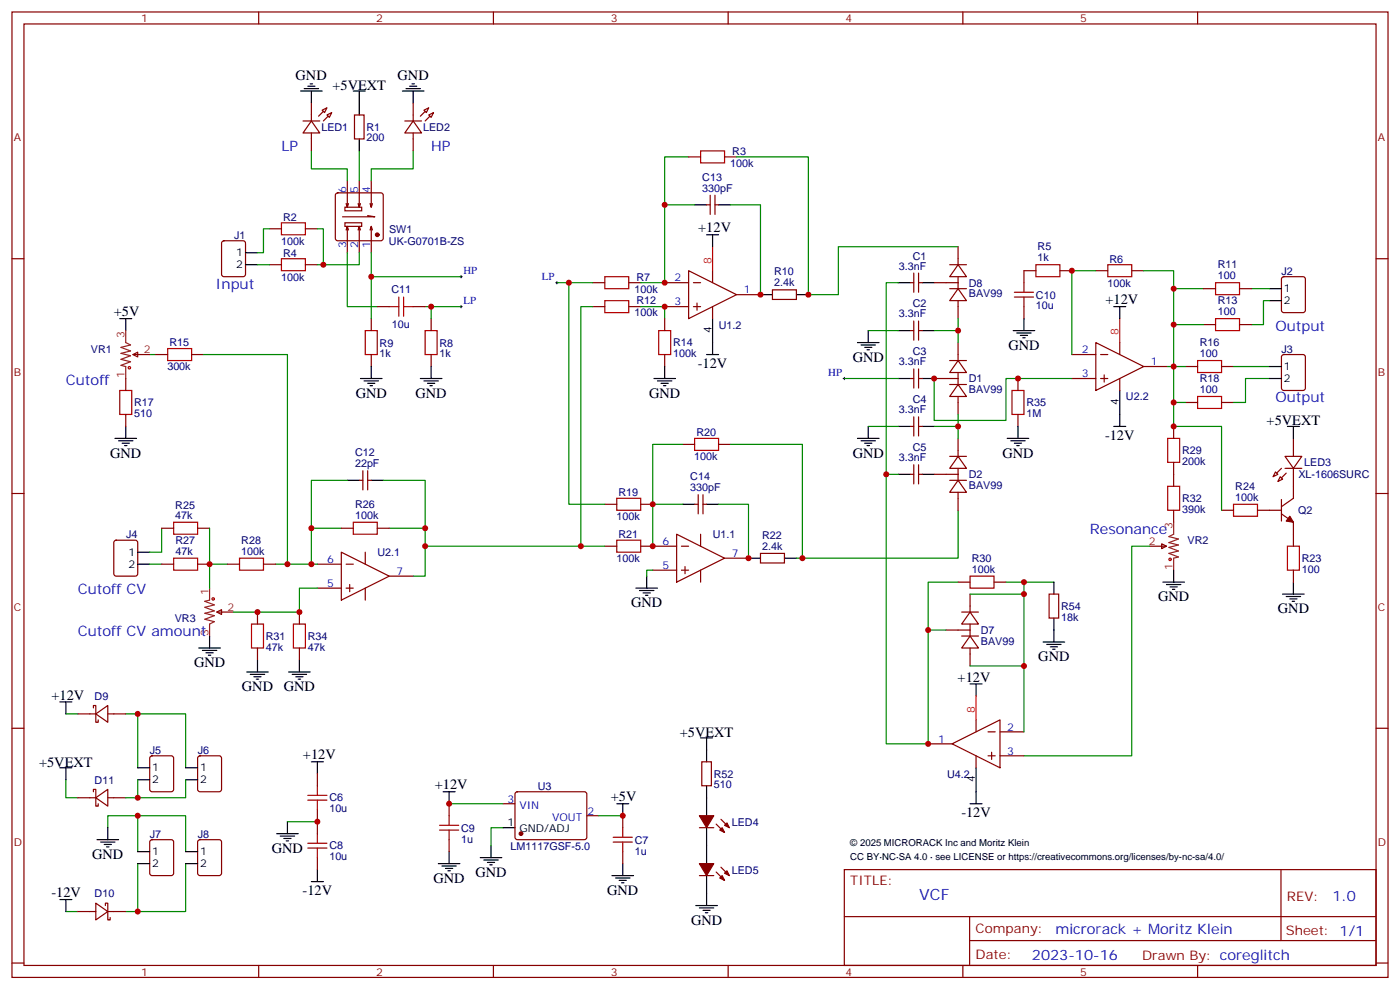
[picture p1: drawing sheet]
<svg xmlns="http://www.w3.org/2000/svg" width="412mm" height="292mm" viewBox="0 0 412 292" stroke-linecap="round" stroke-linejoin="round" font-family="sans-serif">
<g fill="none" stroke="#870000" stroke-width=".35">
<path d="M3.5 3.5h405.4v284.4h-405.4zM7.1 7.1h398.2v277.2h-398.2zM76.2 3.5v3.6M145.3 3.5v3.6M214.5 3.5v3.6M283.6 3.5v3.6M352.8 3.5v3.6M89.3 35.6h4.9M91.7 35.6l2.5 3.6h-4.9zM91.7 30.3v5.3M91.7 39.2v5.3M94.9 32.5l1.4-.7-.7 1.4z"/>
<path d="M96.3 33.9l1.4-.7-.7 1.4zM104.4 33.9h2.8v7h-2.8zM119.2 35.6h5M121.7 35.6l2.5 3.6h-5zM121.7 30.3v5.3M121.7 39.2v5.3M124.9 32.5l1.4-.7-.7 1.4zM126.3 33.9l1.4-.7-.7 1.4zM99 57l.5-.2h12.7l.5 .2 .2 .5v12.7l-.2 .5-.5 .2h-12.7l-.5-.2-.2-.5v-12.7zM102.3 53.3v7.7l-.3-1M102.7 60l-.4 1M105.8 53.3v7.7l-.3-1"/>
<path d="M106.2 60l-.4 1M109.4 53.3v7.7l-.4-1M109.7 60l-.3 1M202.8 46.2h3.6M209.2 57.5v5.6M210.6 57.5v5.6M213.4 46.2h3.6M3.5 76.2h3.6M65.5 71.1l.5-.2h5.6l.7 .4v9.5l-.4 .6-5.9 .1-.7-.5v-9.4zM79.4 78h3.5M79.4 67.4h3.5M90 78h3.5"/>
<path d="M90 67.4h3.5M101.6 65.6h4.9v1.1h-4.9zM101.6 61h4.9v1.1h-4.9zM102 67.7l.3-1v7.7M102.3 66.7l.4 1M105.5 67.7l.3-1v7.7M105.8 66.7l.4 1M108.3 63.5l2.1 .4h-9.5M109 67.7l.4-1v7.7M109.4 66.7l.3 1M202.8 79.7l14.2 7.1-14.2 7zM208.1 60.3h1.1"/>
<path d="M209.9 79.7v3.6M210.6 60.3h1.1M279.8 78h4.9M282.2 78l2.5 3.5h-4.9zM282.2 72.7v5.3M305.2 79.7h-3.6v3.6M312.2 79.7h3.5M322.8 79.7h3.5M333.4 79.7h3.5M405.3 76.2h3.6M109.4 93.8v3.6M111.1 90.3h3.6"/>
<path d="M121.7 90.3h3.5M127 93.8v3.6M174.6 83.3h3.6M174.6 90.3h3.6M185.2 83.3h3.5M185.2 90.3h3.5M195.8 83.3h7M195.8 90.3h7M195.8 93.8v3.6M204.3 83.3h2.1M204.3 90.3h2.1M205.3 89.3v2.1"/>
<path d="M209.9 90.3v3.5M217 86.8h7M227.5 85.4h7.1v2.8h-7.1zM268.1 83.3h1.1M268.1 97.4h1.1M269.2 80.4v5.7M269.2 94.5v5.7M270.6 83.3h1M270.6 80.4v5.7M270.6 94.5v5.7M270.6 97.4h1M275.2 83.3h7"/>
<path d="M279.8 85h4.9M282.2 85l2.5 3.5h-4.9zM282.2 81.5v3.5M282.2 88.5v5.3M301.6 90.3v3.5M354.5 85h3.6M354.5 95.6h3.6M365.1 85h3.6M365.1 95.6h3.6M377.7 81.7l.5-.2h5.6l.7 .4v9.5l-.4 .6-5.9 .1-.7-.5v-9.4zM37 111.5v3.5M39.2 104.4l1.4-.7v1.4z"/>
<path d="M39.2 104.4h4.9M45.9 104.4h3.5M56.4 104.4h3.6M109.4 104.4v3.6M127 104.4v3.6M195.8 104.4v3.6M268.1 111.5h1.1M269.2 108.7v5.6M270.6 108.7v5.6M270.6 111.5h1M275.2 111.5h7M279.8 106.2h4.9"/>
<path d="M279.8 113.2h4.9M282.2 106.2l2.5 3.5h-4.9zM282.2 113.2l2.5 3.6h-4.9zM282.2 100.9v5.3M282.2 109.7v3.5M282.2 116.8v5.3M299.9 111.5v3.5M315.7 104.4h7.1M315.7 111.5h7.1M322.8 100.9l14.1 7.1-14.1 7zM324.2 104.4h2.1M324.2 111.5h2.1"/>
<path d="M325.3 110.4v2.1M329.8 100.9v3.5M329.8 111.5v3.5M336.9 108h7.1M349.2 108h3.6M349.2 118.5h3.6M359.8 108h3.6M359.8 118.5h3.6M377.7 104.6l.5-.2h5.6l.7 .5v9.4l-.4 .7h-5.9l-.7-.5v-9.4zM37 122.1v3.5M106.9 138.6v5.7M108.3 138.6v5.7"/>
<path d="M201.1 130.9h3.5M211.7 130.9h3.5M268.1 125.6h1.1M268.1 139.7h1.1M269.2 122.8v5.6M269.2 136.9v5.6M270.6 122.8v5.6M270.6 136.9v5.6M270.6 125.6h1M270.6 139.7h1M275.2 139.7h7M279.8 134.4h4.9"/>
<path d="M282.2 134.4l2.5 3.5h-4.9zM282.2 129.1v5.3M282.2 137.9v3.6M299.9 122.1v3.5M345.7 125.6v3.5M345.7 136.2v7M375.7 139l.7 .7-1.4 .7zM378.5 134.4h5l-2.5 3.5zM378.5 137.9h5M381 129.1v5.3M381 137.9v8.9l-3.5 2.4M3.5 145.3h3.6"/>
<path d="M33.7 159.3l.5-.2h5.7l.6 .4 .1 9.5-.5 .6-5.9 .1-.6-.5-.1-9.4zM47.6 155.6h3.6M58.2 155.6h3.5M100.5 155.6h3.6M105.8 141.5h1.1M108.3 141.5h1.1M111.1 155.6h3.6M178.2 148.5h3.5M188.7 148.5h3.6M199.3 157.3l14.1 7.1-14.1 7zM204.6 148.5h1.1M205.7 145.7v5.6"/>
<path d="M206.4 157.3v3.6M207.1 148.5h1M207.1 145.7v5.6M279.8 141.5h4.9M282.2 141.5l2.5 3.5h-4.9zM282.2 145v5.3M345.7 150.3v3.5M359.8 150.3h3.6M370.4 150.3h7.1M377.1 140.4l.7 .7-1.4 .7zM377.5 151.3l3.5 2.5v7.1M377.5 147.1v6.4"/>
<path d="M405.3 145.3h3.6M47.6 166.2h3.6M58.2 166.2h3.5M67 166.2h3.6M77.6 166.2h3.5M93.5 166.2h7M93.5 173.2h7M100.5 162.6l14.2 7.1-14.2 7zM102 166.2h2.1M102 173.2h2.1M103 172.2v2.1M107.6 162.6v3.6"/>
<path d="M107.6 173.2v3.5M114.7 169.7h7M178.2 160.9h3.5M188.7 160.9h10.6M192.3 167.9h7M200.7 160.9h2.1M200.7 167.9h2.1M201.8 166.9v2.1M206.4 167.9v3.5M213.4 164.4h7.1M224 163h7.1v2.8h-7.1zM282.2 171.4h3.6"/>
<path d="M285.8 175v5.3M292.8 171.4h3.5M309 175h2.9v7h-2.9zM338.7 160.9h4.9M342.2 160.2l1.4 .7-1.4 .7zM381 167.9v3.5M63.9 180.3l1.4-.7v1.4zM63.9 180.3h4.9M75.8 180.3v3.5M75.8 190.9v3.5M88.2 180.3v3.5M88.2 190.9v3.5"/>
<path d="M278.7 185.6h7.1M283.3 180.3h4.9M283.3 187.3h4.9M285.8 180.3l2.4 3.5h-4.9zM285.8 187.3l2.4 3.6h-4.9zM285.8 183.8v3.5M285.8 190.9v5.2M3.5 214.5h3.6M22.9 210.3h5.3M27.5 208.5v-.7h.7v4.9h.7v-.7M28.2 210.3l3.5-2.5v4.9zM31.7 210.3h5.3"/>
<path d="M273.4 219.1h7.1M280.5 219.1l14.1-7.1v14.1zM287.5 212v3.5M291 215.5h2.2M294.6 215.5h7M405.3 214.5h3.6M22.9 234.9h5.3M27.5 233.2v-.7h.7v4.9h.7v-.7M28.2 234.9l3.5-2.4v4.9zM31.7 234.9h5.3M44.3 222.8l.5-.2h5.6l.7 .4 .1 9.5-.5 .6-5.9 .1-.6-.5-.1-9.4zM58.4 222.8l.5-.2h5.7l.6 .4 .1 9.5-.5 .6-5.9 .1-.6-.5-.1-9.4z"/>
<path d="M93.5 227.9v3.5M93.5 238.5v7M132.3 236.7v3.5M148.2 236.7h3.5M151.9 233.4l.5-.2h20l.5 .7-.1 13-.6 .4-20.1-.1-.4-.6v-12.7zM206.7 224.4h2.8v7h-2.8zM287.5 222.6v3.5M291 222.6h2.2M292.1 221.5v2.2M294.6 222.6h7M44.3 247.5l.5-.2h5.6l.7 .4 .1 9.5-.5 .6-5.9 .1-.6-.5-.1-9.4zM58.4 247.5l.5-.2h5.7l.6 .4 .1 9.5-.5 .6-5.9 .1-.6-.5-.1-9.4z"/>
<path d="M93.5 252.6v3.5M132.3 247.3v3.5M172.9 240.2h3.5M183.4 240.2v3.6M183.4 250.8v3.6M206 243.8h4.3M206 257.9h4.3M211 242.7l2.4 2.5M211 256.8l2.4 2.5M212.4 241.3l2.4 2.5M212.4 255.4l2.4 2.5M248.7 256.1h156.6v28.2h-156.6z"/>
<path d="M377.3 256.1v20.9M22.9 268.5h5.3M28.2 266l3.5 2.5-3.5 2.4zM31 266.7v-.7h.7v4.9h.8v-.7M31.7 268.5h5.3M248.7 270h156.5M285.6 277h119.6M285.6 270v14.1M3.5 283.6h3.6M76.2 284.3v3.6M145.3 284.3v3.6M214.5 284.3v3.6"/>
<path d="M283.6 284.3v3.6M352.8 284.3v3.6M405.3 283.6h3.6"/>
</g>
<g fill="none" stroke="#000" stroke-width=".35">
<path d="M88.5 26.8h6.4M89.6 26.1h4.2M90.7 25.4h2.1M91.4 24.7h.7M91.7 26.8v3.5M104.1 26.8h3.5M105.8 26.8v7.1M118.5 26.8h6.4M119.6 26.1h4.2M120.6 25.4h2.2M121.4 24.7h.7M121.7 26.8v3.5"/>
<path d="M105.8 40.9v3.6M72.3 74.4h3.5M72.3 78h3.5M204.6 60.3h3.5M208.1 69.1h3.6M209.9 69.1v3.6M211.7 60.3h3.5M35.3 93.8h3.5M37 93.8v3.6M209.9 93.8v10.6M224 86.8h3.5M234.6 86.8h3.5"/>
<path d="M255.8 97.4v3.5M264.6 83.3h3.5M264.6 97.4h3.5M271.6 83.3h3.6M271.6 97.4h3.6M298.4 97.4h6.4M299.5 98.1h4.2M300.6 98.8h2.1M301.3 99.5h.7M301.6 93.8v3.6M328.1 90.3h3.5M329.8 90.3v3.5"/>
<path d="M373.9 85h3.6M373.9 88.5h3.6M106.2 111.5h6.3M107.2 112.2h4.3M108.3 112.9h2.1M109 113.6h.7M109.4 108v3.5M123.8 111.5h6.4M124.9 112.2h4.2M125.9 112.9h2.2M126.6 113.6h.8M127 108v3.5"/>
<path d="M192.6 111.5h6.4M193.7 112.2h4.2M194.7 112.9h2.1M195.4 113.6h.7M195.8 108v3.5M208.1 104.4h3.6M252.6 100.9h6.3M253.6 101.6h4.3M254.7 102.3h2.1M255.4 103h.7M264.6 111.5h3.5M271.6 111.5h3.6"/>
<path d="M329.8 115v10.6M373.9 111.5h3.6M373.9 108h3.6M33.9 129.1h6.3M34.9 129.8h4.3M36 130.5h2.1M36.7 131.2h.7M37 125.6v3.5M252.6 129.1h6.3M253.6 129.8h4.3M254.7 130.5h2.1M255.4 131.2h.7"/>
<path d="M255.8 125.6v3.5M264.6 125.6h3.5M264.6 139.7h3.5M271.6 125.6h3.6M271.6 139.7h3.6M296.7 129.1h6.3M297.7 129.8h4.3M298.8 130.5h2.1M299.5 131.2h.7M299.9 125.6v3.5M328.1 125.6h3.5M379.2 125.6h3.6"/>
<path d="M381 125.6v3.5M102.3 141.5h3.5M109.4 141.5h3.5M201.1 148.5h3.5M208.1 148.5h3.6M40.6 162.6h3.5M40.6 166.2h3.5M187.3 173.2h6.4M188.4 173.9h4.2M189.4 174.6h2.2M190.1 175.3h.8M190.5 169.7v3.5"/>
<path d="M220.5 164.4h3.5M231.1 164.4h3.5M310.4 171.4v3.6M342.5 171.4h6.4M343.6 172.2h4.2M344.7 172.9h2.1M345.4 173.6h.7M345.7 167.9v3.5M377.8 175h6.4M378.9 175.7h4.2M379.9 176.4h2.2M380.6 177.1h.8"/>
<path d="M381 171.4v3.6M58.6 190.9h6.3M59.6 191.6h4.3M60.7 192.3h2.1M61.4 193h.7M61.7 187.3v3.6M72.7 197.9h6.3M73.7 198.6h4.3M74.8 199.3h2.1M75.8 194.4v3.5M85 197.9h6.4M86.1 198.6h4.2"/>
<path d="M87.1 199.3h2.2M88.2 194.4v3.5M307.3 189.1h6.3M308.3 189.8h4.3M309.4 190.5h2.1M310.1 191.2h.7M310.4 182v7.1M17.6 206.7h3.6M19.4 206.7v3.6M75.5 200h.7M87.8 200h.7M206.4 217.3h3.5"/>
<path d="M208.1 217.3v7.1M285.8 201.4h3.5M287.5 201.4v3.6M17.6 226.1h3.6M19.4 226.1v3.6M40.6 226.1h3.5M40.6 229.7h3.5M54.7 226.1h3.5M54.7 229.7h3.5M91.7 224.4h3.5M93.5 224.4v3.5M130.5 233.2h3.6"/>
<path d="M132.3 233.2v3.5M181.7 236.7h3.5M183.4 236.7v3.5M208.1 231.4v8.8M285.8 236.7h3.5M287.5 226.1v10.6M28.6 247.3h6.3M29.6 248h4.3M30.7 248.7h2.1M31.4 249.4h.7M31.7 243.8v3.5M40.6 250.8h3.5"/>
<path d="M40.6 254.4h3.5M54.7 250.8h3.5M54.7 254.4h3.5M81.5 245.5h6.3M82.5 246.2h4.3M83.6 246.9h2.1M84.3 247.7h.7M84.7 242v3.5M91.7 259.6h3.5M93.5 256.1v3.5M129.1 254.4h6.4M130.2 255.1h4.2"/>
<path d="M131.2 255.8h2.1M131.9 256.5h.7M132.3 250.8v3.6M141.5 252.6h6.3M142.5 253.3h4.3M143.6 254h2.1M144.3 254.7h.7M144.6 249.1v3.5M148.2 243.8h3.5M180.3 257.9h6.3M181.3 258.6h4.3M182.4 259.3h2.1"/>
<path d="M183.1 260h.7M183.4 254.4v3.5M208.1 243.8v10.6M208.1 257.9v8.8M17.6 264.9h3.6M19.4 264.9v3.6M205 266.7h6.3M206 267.4h4.3M207.1 268.1h2.1M207.8 268.8h.7"/>
</g>
<g fill="#870000" stroke="#870000" stroke-width=".35">
<path d="M206 240.2h4.3l-2.2 3.6z"/>
<path d="M212 244.5l.7-.7 .7 1.4z"/>
<path d="M213.4 243.1l.7-.7 .7 1.4z"/>
<path d="M206 254.4h4.3l-2.2 3.5z"/>
<path d="M212 258.6l.7-.7 .7 1.4z"/>
<path d="M214.1 256.5l.7 1.4-1.4-.7z"/>
<path d="M95.2 35.6l1.5-1.4z"/>
<path d="M93.8 34.2l1.4-1.4z"/>
<path d="M126.6 34.2l-1.4 1.4z"/>
<path d="M123.8 34.2l1.4-1.4z"/>
<path d="M379.9 152l1.1 1.8-2.1-.3z"/>
<path d="M377.5 140.8l1.4-1.5z"/>
<path d="M377.5 137.9l-1.4 1.4z"/>
<circle cx="153.5" cy="245.5" r=".53"/>
<circle cx="111.1" cy="69.1" r=".53"/>
</g>
<g fill="none" stroke="#008700" stroke-width=".35">
<path d="M91.7 44.5v5.2h10.6v3.6M105.8 44.5v8.8M121.7 44.5v5.2h-12.3v3.6M202.8 46.2h-7v37.1h-7.1M217 46.2h21.1v40.6h8.8v-14.1h35.3M75.8 78h3.6M79.4 67.4h-1.8v7h-1.8M93.5 67.4h1.7v10.6h-1.7M102.3 74.4v15.9h8.8M105.8 74.4v3.6h-10.6M109.4 74.4v19.4M195.8 60.3h8.8"/>
<path d="M215.2 60.3h8.8v26.5M322.8 79.7h-7.1v24.7M336.9 79.7h8.8v28.3h-1.7M109.4 81.5h26.4M125.2 90.3h10.6M127 90.3v3.5M164 83.3h3.6M174.6 83.3h-7v65.2h10.6M174.6 90.3h-3.5v70.6M188.7 90.3h7.1v3.5M255.8 97.4h8.8M264.6 83.3h-3.5v56.4h3.5"/>
<path d="M275.2 97.4h7M282.2 93.8v7.1M345.7 85h8.8M345.7 95.6h8.8M368.7 85h5.2M373.9 88.5h-1.7v7.1h-3.5M44.1 104.4h1.8M60 104.4h24.7v61.8h8.8M248.7 111.5h15.9M275.2 111.5v12.3h21.1v-12.3h19.4M345.7 118.5v7.1h14.1v24.7M349.2 108h-3.5v10.5h3.5"/>
<path d="M363.4 108h10.5M373.9 111.5h-7v7h-3.5M201.1 130.9h-8.8v30M215.2 130.9h21.2v33.5h-1.8M255.8 125.6h8.8M261.1 139.7v79.4h12.3v-47.7h8.8M275.2 125.6h7M282.2 122.1v7M47.6 155.6v7h-3.5M61.7 155.6v10.6h5.3M100.5 155.6h-8.8v10.6M102.3 141.5h-10.6v14.1"/>
<path d="M112.9 141.5h12.3v14.1M114.7 155.6h10.5v14.1h-3.5M192.3 148.5h8.8M211.7 148.5h8.8v15.9M282.2 150.3v14.1h-45.8M44.1 166.2h3.5M61.7 166.2v7M81.1 166.2h3.6M93.5 173.2h-5.3v7.1h-19.4M125.2 160.9h53M192.3 167.9h-1.8v1.8M285.8 175h15.8"/>
<path d="M296.3 171.4h5.3v44.1M301.6 171.4h8.8M338.7 160.9h-5.3v61.7h-31.8M273.4 185.6h5.3M285.8 196.1h15.8M19.4 210.3h3.5M37 210.3h17.7v15.8M40.6 210.3v15.8M19.4 229.7v5.2h3.5M40.6 229.7v5.2M54.7 229.7v5.2h-17.7M132.3 236.7h15.9"/>
<path d="M31.7 243.8v-3.6h23v10.6M40.6 240.2v10.6M40.6 254.4v14.1M54.7 254.4v14.1h-17.7M84.7 242h8.8M148.2 243.8h-3.6v5.3M176.4 240.2h7M19.4 268.5h3.5"/>
</g>
<g fill="none" stroke="#a10000" stroke-width=".35">
<path d="M206.4 44.5h7v3.5h-7zM82.9 76.2h7.1v3.5h-7.1zM82.9 65.6h7.1v3.5h-7.1zM305.2 78h7v3.5h-7zM326.3 78h7.1v3.5h-7.1zM107.6 97.4h3.5v7h-3.5zM114.7 90.3h2.8M117.5 87.5v5.6M118.9 87.5v5.6M118.9 90.3h2.8M125.2 97.4h3.6v7h-3.6zM178.2 81.5h7v3.5h-7z"/>
<path d="M178.2 88.5h7v3.6h-7zM194 97.4h3.6v7h-3.6zM298.8 86.1h5.6M298.8 87.5h5.6M301.6 83.3v2.8M301.6 87.5v2.8M358.1 83.3h7v3.5h-7zM358.1 93.8h7v3.6h-7zM35.3 115h3.5v7.1h-3.5zM49.4 102.7h7v3.5h-7zM298.1 115h3.5v7.1h-3.5zM352.8 116.8h7v3.5h-7z"/>
<path d="M352.8 106.2h7v3.5h-7zM204.6 129.1h7.1v3.5h-7.1zM344 129.1h3.5v7.1h-3.5zM51.2 153.8h7v3.5h-7zM104.1 153.8h7v3.5h-7zM181.7 159.1h7v3.5h-7zM181.7 146.8h7v3.5h-7zM344 143.2h3.5v7.1h-3.5zM363.4 148.5h7v3.5h-7zM51.2 164.4h7v3.5h-7zM70.6 164.4h7v3.5h-7zM285.8 169.7h7v3.5h-7z"/>
<path d="M379.2 160.9h3.6v7h-3.6zM74.1 183.8h3.5v7.1h-3.5zM86.4 183.8h3.6v7.1h-3.6zM90.7 235.7h5.6M90.7 234.2h5.6M93.5 231.4v2.8M93.5 235.7v2.8M90.7 249.8h5.6M90.7 248.4h5.6M93.5 245.5v2.9M93.5 249.8v2.8M129.5 244.5h5.6"/>
<path d="M129.5 243.1h5.6M132.3 240.2v2.9M132.3 244.5v2.8M180.6 248h5.7M180.6 246.6h5.7M183.4 243.8v2.8M183.4 248v2.8"/>
<circle cx="38.1" cy="108.3" r=".35"/>
<circle cx="62.8" cy="176.4" r=".35"/>
<circle cx="344.7" cy="164.7" r=".35"/>
</g>
<path d="M209.9 72.7v7M329.8 93.8v7.1M287.5 205v7" fill="none" stroke="#f00" stroke-width=".35"/>
<path d="M37 97.4v3.5l1.5 .7-2.9 .7 2.9 1.1-2.9 .7 2.9 .7-2.9 1 2.9 .7-2.9 1.1 1.4 .4v3.5M345.7 153.8v3.5l-1.4 .7 2.8 .8-2.8 1 2.8 .7-2.8 .7 2.8 1.1-2.8 .7 2.8 1-1.4 .4v3.5M61.7 173.2v3.5l-1.4 .4 2.8 1.1-2.8 .7 2.8 1-2.8 .7 2.8 .7-2.8 1.1 2.8 .7-1.4 .7v3.5" fill="none" stroke="#8c2424" stroke-width=".35"/>
<path d="M135.5 81.5h.7M135.5 90.3h.7M135.8 81.1v.7M135.8 90v.7M163.7 83.3h.7M164 82.9v.7M248.4 111.5h.7M248.7 111.1v.7" fill="none" stroke="#000" stroke-width=".29"/>
<g fill="#c00">
<circle cx="40.6" cy="268.5" r=".88"/>
<circle cx="40.6" cy="240.2" r=".88"/>
<circle cx="40.6" cy="210.3" r=".88"/>
<circle cx="93.5" cy="242" r=".88"/>
<circle cx="195.8" cy="90.3" r=".88"/>
<circle cx="195.8" cy="83.3" r=".88"/>
<circle cx="192.3" cy="160.9" r=".88"/>
<circle cx="192.3" cy="148.5" r=".88"/>
<circle cx="91.7" cy="166.2" r=".88"/>
<circle cx="238.1" cy="86.8" r=".88"/>
<circle cx="236.4" cy="164.4" r=".88"/>
<circle cx="315.7" cy="79.7" r=".88"/>
<circle cx="345.7" cy="107.9" r=".88"/>
<circle cx="95.3" cy="78" r=".88"/>
<circle cx="109.4" cy="81.5" r=".88"/>
<circle cx="84.7" cy="166.2" r=".88"/>
<circle cx="345.7" cy="85" r=".88"/>
<circle cx="345.7" cy="95.6" r=".88"/>
<circle cx="132.3" cy="236.7" r=".88"/>
<circle cx="183.4" cy="240.2" r=".88"/>
<circle cx="75.8" cy="180.3" r=".88"/>
<circle cx="88.2" cy="180.3" r=".88"/>
<circle cx="167.6" cy="83.3" r=".88"/>
<circle cx="127" cy="90.3" r=".88"/>
<circle cx="273.4" cy="219.1" r=".88"/>
<circle cx="261.1" cy="139.7" r=".88"/>
<circle cx="301.6" cy="171.4" r=".88"/>
<circle cx="40.6" cy="234.9" r=".88"/>
<circle cx="301.6" cy="175" r=".88"/>
<circle cx="301.6" cy="196.1" r=".88"/>
<circle cx="273.4" cy="185.6" r=".88"/>
<circle cx="282.2" cy="97.4" r=".88"/>
<circle cx="282.2" cy="125.6" r=".88"/>
<circle cx="275.2" cy="111.5" r=".88"/>
<circle cx="299.9" cy="111.5" r=".88"/>
<circle cx="61.7" cy="166.2" r=".88"/>
<circle cx="91.7" cy="155.6" r=".88"/>
<circle cx="125.2" cy="155.6" r=".88"/>
<circle cx="345.7" cy="118.5" r=".88"/>
<circle cx="220.5" cy="164.4" r=".88"/>
<circle cx="195.8" cy="60.3" r=".88"/>
<circle cx="224" cy="86.8" r=".88"/>
<circle cx="345.7" cy="125.6" r=".88"/>
<circle cx="125.2" cy="160.9" r=".88"/>
<circle cx="171.1" cy="160.9" r=".88"/>
</g>
<text font-size="4.6" fill="#00f" x="270.8" y="265.1">VCF</text>
<g font-size="4.2">
<text x="87.1" y="23.5">GND</text>
<text x="117.1" y="23.6">GND</text>
<text x="97.9" y="26.5">+5VEXT</text>
<text x="205.7" y="68.4">+12V</text>
<text x="325.6" y="89.6">+12V</text>
<text x="33.5" y="93.1">+5V</text>
<text x="251.2" y="106.5">GND</text>
<text x="297" y="103">GND</text>
<text x="205.6" y="108.4">-12V</text>
<text x="104.8" y="117.1">GND</text>
<text x="122.4" y="117.1">GND</text>
<text x="191.2" y="117.1">GND</text>
<text x="373.1" y="125.3">+5VEXT</text>
<text x="325.5" y="129.5">-12V</text>
<text x="32.5" y="134.8">GND</text>
<text x="251.2" y="134.8">GND</text>
<text x="295.3" y="134.8">GND</text>
<text x="185.9" y="178.9">GND</text>
<text x="341.1" y="177.1">GND</text>
<text x="376.4" y="180.6">GND</text>
<text x="57.1" y="196.5">GND</text>
<text x="305.9" y="194.7">GND</text>
<text x="71.3" y="203.6">GND</text>
<text x="83.6" y="203.6">GND</text>
<text x="282.1" y="200.7">+12V</text>
<text x="15.2" y="206">+12V</text>
<text x="200.2" y="217">+5VEXT</text>
<text x="11.5" y="225.8">+5VEXT</text>
<text x="89.3" y="223.7">+12V</text>
<text x="128.1" y="232.5">+12V</text>
<text x="179.9" y="236">+5V</text>
<text x="283.2" y="240.7">-12V</text>
<text x="80.1" y="251.2">GND</text>
<text x="27.2" y="252.9">GND</text>
<text x="89.1" y="263.6">-12V</text>
<text x="127.7" y="260">GND</text>
<text x="140.1" y="258.2">GND</text>
<text x="178.9" y="263.5">GND</text>
<text x="15.2" y="264.2">-12V</text>
<text x="203.6" y="272.3">GND</text>
</g>
<g font-size="4.2" fill="#00f">
<text x="82.9" y="44.5">LP</text>
<text x="127" y="44.5">HP</text>
<text x="63.5" y="85">Input</text>
<text x="375.7" y="97.4">Output</text>
<text x="19.4" y="113.2">Cutoff</text>
<text x="375.7" y="118.5">Output</text>
<text x="321" y="157.3">Resonance</text>
<text x="22.9" y="175">Cutoff CV</text>
<text x="22.9" y="187.3">Cutoff CV amount</text>
<text x="392.5" y="265.4">1.0</text>
<text x="310.9" y="274.9">microrack + Moritz Klein</text>
<text x="304" y="282.7">2023-10-16</text>
</g>
<g font-size="3.9" fill="#800">
<text x="250.5" y="260.7">TITLE:</text>
<text x="379.1" y="265.4">REV:</text>
<text x="287.4" y="274.9">Company:</text>
<text x="378.7" y="275.5">Sheet: 1/1</text>
<text x="287.4" y="282.6">Date:</text>
<text x="336.4" y="282.7">Drawn By: coreglitch</text>
</g>
<g font-size="3.2" fill="#800">
<text x="41.6" y="6.5">1</text>
<text x="110.8" y="6.5">2</text>
<text x="179.9" y="6.5">3</text>
<text x="249.1" y="6.5">4</text>
<text x="318.2" y="6.5">5</text>
<text x="4.1" y="41.6">A</text>
<text x="405.9" y="41.6">A</text>
<text x="4.1" y="110.8">B</text>
<text x="405.9" y="110.8">B</text>
<text x="4.1" y="179.9">C</text>
<text x="405.9" y="179.9">C</text>
<text x="4.1" y="249.1">D</text>
<text x="405.9" y="249.1">D</text>
<text x="41.6" y="287.3">1</text>
<text x="110.8" y="287.3">2</text>
<text x="179.9" y="287.3">3</text>
<text x="249.1" y="287.3">4</text>
<text x="318.2" y="287.3">5</text>
</g>
<g font-size="3.2" fill="#000080">
<text x="94.7" y="38.5">LED1</text>
<text x="107.9" y="41.5">200</text>
<text x="107.9" y="38.6">R1</text>
<text x="124.6" y="38.5">LED2</text>
<text x="215.7" y="45.6">R3</text>
<text x="206.9" y="53.3">C13</text>
<text x="215.1" y="49.1">100k</text>
<text x="206.9" y="56.4">330pF</text>
<text x="83.4" y="65">R2</text>
<text x="68.9" y="70.3">J1</text>
<text x="114.6" y="68.6">SW1</text>
<text x="82.8" y="72">100k</text>
<text x="83.4" y="75.6">R4</text>
<text x="114.6" y="72.1">UK-G0701B-ZS</text>
<text x="268.9" y="76.4">C1</text>
<text x="305.7" y="76.9">1k</text>
<text x="305.7" y="73.7">R5</text>
<text x="326.8" y="77.3">R6</text>
<text x="82.8" y="82.6">100k</text>
<text x="187.5" y="82.6">R7</text>
<text x="228.1" y="81.1">R10</text>
<text x="264.8" y="79.4">3.3nF</text>
<text x="358.7" y="82.2">100</text>
<text x="358.7" y="79">R11</text>
<text x="377.5" y="80.9">J2</text>
<text x="115.3" y="86.2">C11</text>
<text x="186.9" y="86.2">100k</text>
<text x="187.5" y="89.7">R12</text>
<text x="228.1" y="84.3">2.4k</text>
<text x="285.4" y="87.6">BAV99</text>
<text x="285.4" y="84.4">D8</text>
<text x="305.2" y="87.9">C10</text>
<text x="326.2" y="84.4">100k</text>
<text x="358.7" y="89.6">R13</text>
<text x="186.9" y="93.2">100k</text>
<text x="264.8" y="93.5">3.3nF</text>
<text x="268.9" y="90.5">C2</text>
<text x="305.2" y="91.1">10u</text>
<text x="358.7" y="92.8">100</text>
<text x="115.4" y="96.7">10u</text>
<text x="211.7" y="96.7">U1.2</text>
<text x="353.4" y="102">R16</text>
<text x="26.8" y="103.8">VR1</text>
<text x="49.9" y="102">R15</text>
<text x="111.8" y="105.2">1k</text>
<text x="111.8" y="102.1">R9</text>
<text x="129.5" y="105.2">1k</text>
<text x="129.5" y="102.1">R8</text>
<text x="198.3" y="105.2">100k</text>
<text x="198.3" y="102">R14</text>
<text x="264.8" y="107.6">3.3nF</text>
<text x="268.9" y="104.7">C3</text>
<text x="353.4" y="105.1">100</text>
<text x="377.5" y="103.8">J3</text>
<text x="49.3" y="109.1">300k</text>
<text x="285.4" y="112.6">D1</text>
<text x="353.4" y="112.5">R18</text>
<text x="39.5" y="119.7">R17</text>
<text x="268.9" y="118.8">C4</text>
<text x="285.4" y="115.8">BAV99</text>
<text x="302.3" y="119.7">R35</text>
<text x="331.7" y="117.9">U2.2</text>
<text x="353.4" y="115.7">100</text>
<text x="39.5" y="122.9">510</text>
<text x="264.8" y="121.7">3.3nF</text>
<text x="302.3" y="122.9">1M</text>
<text x="205.1" y="128.5">R20</text>
<text x="104.6" y="137.6">22pF</text>
<text x="104.6" y="134.4">C12</text>
<text x="204.5" y="135.5">100k</text>
<text x="264.8" y="135.8">3.3nF</text>
<text x="268.9" y="132.9">C5</text>
<text x="348.2" y="137">200k</text>
<text x="348.2" y="133.8">R29</text>
<text x="384.2" y="137.3">LED3</text>
<text x="203.3" y="141.5">C14</text>
<text x="285.4" y="140.8">D2</text>
<text x="382.5" y="140.8">XL-1606SURC</text>
<text x="51.6" y="149.8">R25</text>
<text x="104.6" y="149.5">R26</text>
<text x="182.2" y="146.1">R19</text>
<text x="203.3" y="144.6">330pF</text>
<text x="285.4" y="144">BAV99</text>
<text x="348.2" y="147.9">R32</text>
<text x="363.9" y="147.5">100k</text>
<text x="363.9" y="144.3">R24</text>
<text x="51.6" y="152.8">47k</text>
<text x="104.6" y="152.8">100k</text>
<text x="181.6" y="153.2">100k</text>
<text x="348.2" y="151.1">390k</text>
<text x="382.4" y="151.5">Q2</text>
<text x="37.2" y="158.5">J4</text>
<text x="51.7" y="160.2">R27</text>
<text x="71.1" y="160.2">R28</text>
<text x="182.2" y="158.5">R21</text>
<text x="210" y="158.5">U1.1</text>
<text x="224.5" y="161.9">2.4k</text>
<text x="224.5" y="158.7">R22</text>
<text x="349.8" y="160.3">VR2</text>
<text x="51.7" y="163.3">47k</text>
<text x="71.1" y="163.3">100k</text>
<text x="111.2" y="163.8">U2.1</text>
<text x="181.6" y="165.5">100k</text>
<text x="286.3" y="165.4">R30</text>
<text x="383.5" y="165.5">R23</text>
<text x="286.3" y="168.6">100k</text>
<text x="383.5" y="168.7">100</text>
<text x="312.6" y="179.6">R54</text>
<text x="51.5" y="183.3">VR3</text>
<text x="312.6" y="182.9">18k</text>
<text x="78.3" y="191.7">47k</text>
<text x="78.3" y="188.5">R31</text>
<text x="90.7" y="191.7">47k</text>
<text x="90.7" y="188.5">R34</text>
<text x="288.9" y="189.9">BAV99</text>
<text x="288.9" y="186.7">D7</text>
<text x="27.9" y="206.1">D9</text>
<text x="44.1" y="222">J5</text>
<text x="58.2" y="222">J6</text>
<text x="27.9" y="230.8">D11</text>
<text x="158.4" y="232.6">U3</text>
<text x="210.3" y="232.2">510</text>
<text x="210.3" y="229">R52</text>
<text x="279" y="229">U4.2</text>
<text x="97" y="239.2">10u</text>
<text x="97" y="236">C6</text>
<text x="135.8" y="245.1">C9</text>
<text x="215.5" y="243.2">LED4</text>
<text x="44.1" y="246.7">J7</text>
<text x="58.2" y="246.7">J8</text>
<text x="97" y="250.1">C8</text>
<text x="135.8" y="248.2">1u</text>
<text x="150.4" y="250.2">LM1117GSF-5.0</text>
<text x="187" y="251.7">1u</text>
<text x="187" y="248.6">C7</text>
<text x="97" y="253.3">10u</text>
<text x="215.5" y="257.3">LED5</text>
<text x="27.9" y="264.3">D10</text>
</g>
<g font-size="3.2" fill="#00f">
<text x="102" y="56.8" transform="rotate(-90 102 56.8)">6</text>
<text x="105.5" y="56.8" transform="rotate(-90 105.5 56.8)">5</text>
<text x="109" y="56.8" transform="rotate(-90 109 56.8)">4</text>
<text x="102" y="72.9" transform="rotate(-90 102 72.9)">3</text>
<text x="105.5" y="72.9" transform="rotate(-90 105.5 72.9)">2</text>
<text x="109" y="72.9" transform="rotate(-90 109 72.9)">1</text>
<text x="136.5" y="80.6">HP</text>
<text x="159.7" y="82.4">LP</text>
<text x="198.7" y="82.9">2</text>
<text x="136.5" y="89.4">LP</text>
<text x="198.7" y="90">3</text>
<text x="219.1" y="86.4">1</text>
<text x="318.7" y="104.1">2</text>
<text x="339" y="107.6">1</text>
<text x="244" y="110.6">HP</text>
<text x="318.7" y="111.1">3</text>
<text x="195.2" y="160.5">6</text>
<text x="96.4" y="165.8">6</text>
<text x="195.2" y="167.6">5</text>
<text x="215.5" y="164">7</text>
<text x="96.4" y="172.9">5</text>
<text x="116.8" y="169.3">7</text>
<text x="296.7" y="215.2">2</text>
<text x="276.3" y="218.7">1</text>
<text x="296.7" y="222.2">3</text>
<text x="149.5" y="236.4">3</text>
<text x="153" y="238.1">VIN</text>
<text x="173" y="239.9">2</text>
<text x="162.6" y="241.7">VOUT</text>
</g>
<g font-size="3.2">
<text x="69.6" y="75.5">1</text>
<text x="69.6" y="79">2</text>
<text x="378.2" y="86.1">1</text>
<text x="378.2" y="89.6">2</text>
<text x="209.5" y="98" transform="rotate(-90 209.5 98)">4</text>
<text x="378.2" y="109">1</text>
<text x="378.2" y="112.5">2</text>
<text x="329.5" y="119.1" transform="rotate(-90 329.5 119.1)">4</text>
<text x="37.8" y="163.7">1</text>
<text x="37.8" y="167.2">2</text>
<text x="44.8" y="227.2">1</text>
<text x="58.9" y="227.2">1</text>
<text x="44.8" y="230.7">2</text>
<text x="58.9" y="230.7">2</text>
<text x="287.2" y="230.3" transform="rotate(-90 287.2 230.3)">4</text>
<text x="149.5" y="243.4">1</text>
<text x="153" y="245.2">GND/ADJ</text>
<text x="44.8" y="251.9">1</text>
<text x="58.9" y="251.9">1</text>
<text x="44.8" y="255.4">2</text>
<text x="58.9" y="255.4">2</text>
</g>
<g font-size="3.2" fill="#f00">
<text x="209.5" y="77.6" transform="rotate(-90 209.5 77.6)">8</text>
<text x="329.5" y="98.8" transform="rotate(-90 329.5 98.8)">8</text>
<text x="287.2" y="209.9" transform="rotate(-90 287.2 209.9)">8</text>
</g>
<g font-size="3.2" fill="#8d2323">
<text x="36.7" y="99.5" transform="rotate(-90 36.7 99.5)">3</text>
<text x="42.3" y="104.1">2</text>
<text x="36.7" y="111.4" transform="rotate(-90 36.7 111.4)">1</text>
<text x="345.4" y="155.9" transform="rotate(-90 345.4 155.9)">3</text>
<text x="338.4" y="160.5">2</text>
<text x="345.4" y="167.8" transform="rotate(-90 345.4 167.8)">1</text>
<text x="61.4" y="175.3" transform="rotate(-90 61.4 175.3)">1</text>
<text x="67" y="179.9">2</text>
<text x="61.4" y="187.2" transform="rotate(-90 61.4 187.2)">3</text>
</g>
<g font-size="2.8">
<text x="250.5" y="249">© 2025 MICRORACK Inc and Moritz Klein</text>
<text x="250.5" y="253.3">CC BY·NC·SA 4.0 · see LICENSE or https://creativecommons.org/licenses/by-nc-sa/4.0/</text>
</g>
</svg>
